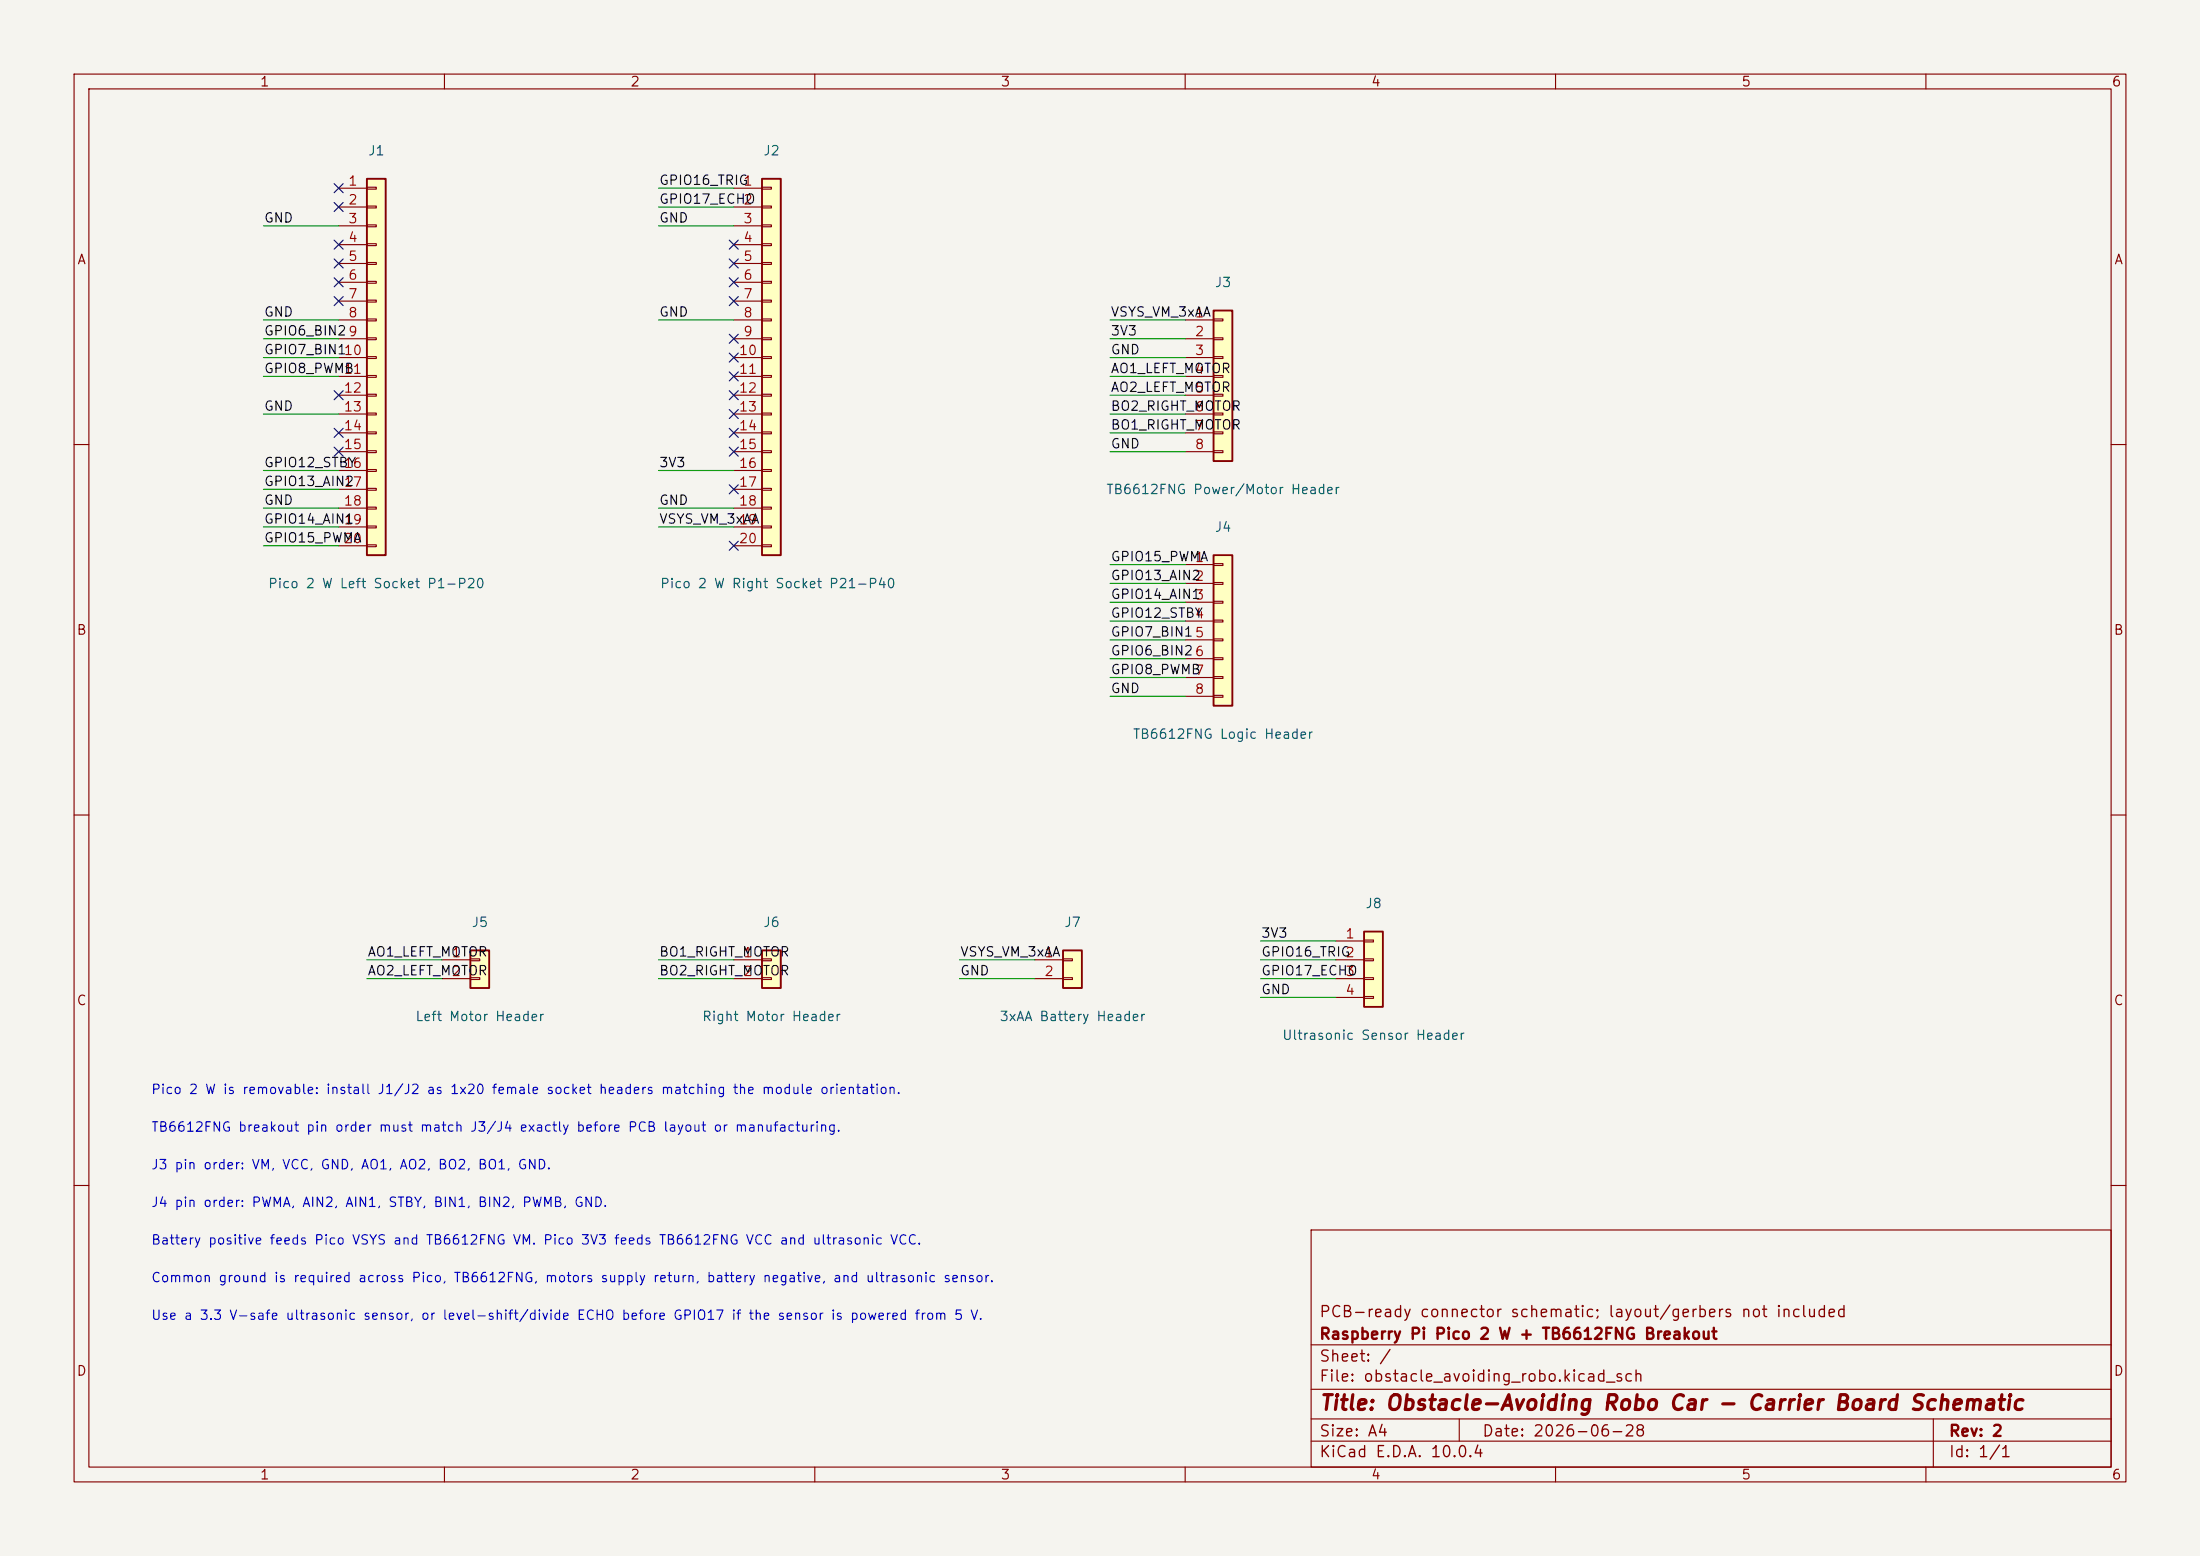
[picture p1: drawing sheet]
<svg xmlns="http://www.w3.org/2000/svg" width="297mm" height="210mm" viewBox="0 0 297 210" stroke-linecap="round" stroke-linejoin="round" font-family="sans-serif">
<path d="M0 0h297v210h-297z" fill="#f5f4ef" stroke="#f5f4ef" stroke-width=".14"/>
<g fill="none" stroke="#840000" stroke-width=".15">
<path d="M10 10h277v190h-277zM12 12h273v186h-273zM60 10v2M110 10v2M160 10v2M210 10v2M260 10v2M10 60h2M285 60h2M10 110h2M285 110h2M10 160h2"/>
<path d="M177 166h108v32h-108zM285 160h2M60 198v2M110 198v2M160 198v2M177 194.5h108M177 191.5h108M177 187.5h108M177 181.5h108M197 191.5v3M210 198v2M260 198v2"/>
<path d="M261 191.5v6.5"/>
</g>
<path d="M63.5 128.3h2.5v5.1h-2.5z" fill="#ffffc2"/>
<path d="M63.5 128.3h2.5v5.1h-2.5z" fill="none" stroke="#840000" stroke-width=".25"/>
<path d="M59.7 129.5h3.8M59.7 132.1h3.8M63.5 129.4h1.3v.3h-1.3zM63.5 132h1.3v.2h-1.3z" fill="none" stroke="#840000" stroke-width=".15"/>
<path d="M163.8 41.9h2.6v20.3h-2.6z" fill="#ffffc2"/>
<path d="M163.8 41.9h2.6v20.3h-2.6z" fill="none" stroke="#840000" stroke-width=".25"/>
<g fill="none" stroke="#840000" stroke-width=".15">
<path d="M160 43.2h3.8M160 45.7h3.8M160 48.3h3.8M160 50.8h3.8M160 53.3h3.8M160 55.9h3.8M160 58.4h3.8M163.8 43.1h1.3v.2h-1.3zM163.8 45.6h1.3v.2h-1.3zM163.8 48.1h1.3v.3h-1.3zM163.8 50.7h1.3v.2h-1.3zM163.8 53.2h1.3v.3h-1.3z"/>
<path d="M163.8 55.8h1.3v.2h-1.3zM163.8 58.3h1.3v.2h-1.3zM160 61h3.8M163.8 60.8h1.3v.3h-1.3z"/>
</g>
<path d="M102.9 24.1h2.5v50.8h-2.5z" fill="#ffffc2"/>
<path d="M102.9 24.1h2.5v50.8h-2.5z" fill="none" stroke="#840000" stroke-width=".25"/>
<g fill="none" stroke="#840000" stroke-width=".15">
<path d="M99.1 25.4h3.8M99.1 27.9h3.8M99.1 30.5h3.8M99.1 33h3.8M99.1 35.6h3.8M99.1 38.1h3.8M102.9 25.3h1.2v.2h-1.2zM102.9 27.8h1.2v.3h-1.2zM102.9 30.4h1.2v.2h-1.2zM102.9 32.9h1.2v.2h-1.2zM102.9 35.4h1.2v.3h-1.2zM102.9 38h1.2v.2h-1.2z"/>
<path d="M99.1 40.6h3.8M99.1 43.2h3.8M99.1 45.7h3.8M99.1 48.3h3.8M99.1 50.8h3.8M99.1 53.3h3.8M99.1 55.9h3.8M99.1 58.4h3.8M102.9 40.5h1.2v.3h-1.2zM102.9 43.1h1.2v.2h-1.2zM102.9 45.6h1.2v.2h-1.2zM102.9 48.1h1.2v.3h-1.2z"/>
<path d="M102.9 50.7h1.2v.2h-1.2zM102.9 53.2h1.2v.3h-1.2zM102.9 55.8h1.2v.2h-1.2zM102.9 58.3h1.2v.2h-1.2zM99.1 61h3.8M99.1 63.5h3.8M99.1 66h3.8M99.1 68.6h3.8M99.1 71.1h3.8M99.1 73.7h3.8M102.9 60.8h1.2v.3h-1.2zM102.9 63.4h1.2v.2h-1.2z"/>
<path d="M102.9 65.9h1.2v.3h-1.2zM102.9 68.5h1.2v.2h-1.2zM102.9 71h1.2v.2h-1.2zM102.9 73.5h1.2v.3h-1.2z"/>
</g>
<path d="M163.8 74.9h2.6v20.4h-2.6z" fill="#ffffc2"/>
<path d="M163.8 74.9h2.6v20.4h-2.6z" fill="none" stroke="#840000" stroke-width=".25"/>
<g fill="none" stroke="#840000" stroke-width=".15">
<path d="M160 76.2h3.8M160 78.7h3.8M163.8 76.1h1.3v.2h-1.3zM163.8 78.6h1.3v.3h-1.3zM160 81.3h3.8M160 83.8h3.8M160 86.4h3.8M160 88.9h3.8M160 91.4h3.8M160 94h3.8M163.8 81.2h1.3v.2h-1.3zM163.8 83.7h1.3v.2h-1.3z"/>
<path d="M163.8 86.2h1.3v.3h-1.3zM163.8 88.8h1.3v.2h-1.3zM163.8 91.3h1.3v.3h-1.3zM163.8 93.9h1.3v.2h-1.3z"/>
</g>
<path d="M49.5 24.1h2.6v50.8h-2.6z" fill="#ffffc2"/>
<path d="M49.5 24.1h2.6v50.8h-2.6z" fill="none" stroke="#840000" stroke-width=".25"/>
<g fill="none" stroke="#840000" stroke-width=".15">
<path d="M45.7 25.4h3.8M45.7 27.9h3.8M45.7 30.5h3.8M45.7 33h3.8M45.7 35.6h3.8M45.7 38.1h3.8M49.5 25.3h1.3v.2h-1.3zM49.5 27.8h1.3v.3h-1.3zM49.5 30.4h1.3v.2h-1.3zM49.5 32.9h1.3v.2h-1.3zM49.5 35.4h1.3v.3h-1.3zM49.5 38h1.3v.2h-1.3z"/>
<path d="M45.7 40.6h3.8M45.7 43.2h3.8M45.7 45.7h3.8M45.7 48.3h3.8M45.7 50.8h3.8M45.7 53.3h3.8M45.7 55.9h3.8M45.7 58.4h3.8M49.5 40.5h1.3v.3h-1.3zM49.5 43.1h1.3v.2h-1.3zM49.5 45.6h1.3v.2h-1.3zM49.5 48.1h1.3v.3h-1.3z"/>
<path d="M49.5 50.7h1.3v.2h-1.3zM49.5 53.2h1.3v.3h-1.3zM49.5 55.8h1.3v.2h-1.3zM49.5 58.3h1.3v.2h-1.3zM45.7 61h3.8M45.7 63.5h3.8M45.7 66h3.8M45.7 68.6h3.8M45.7 71.1h3.8M45.7 73.7h3.8M49.5 60.8h1.3v.3h-1.3zM49.5 63.4h1.3v.2h-1.3z"/>
<path d="M49.5 65.9h1.3v.3h-1.3zM49.5 68.5h1.3v.2h-1.3zM49.5 71h1.3v.2h-1.3zM49.5 73.5h1.3v.3h-1.3z"/>
</g>
<path d="M184.1 125.7h2.6v10.2h-2.6z" fill="#ffffc2"/>
<path d="M184.1 125.7h2.6v10.2h-2.6z" fill="none" stroke="#840000" stroke-width=".25"/>
<path d="M180.3 127h3.8M180.3 129.5h3.8M180.3 132.1h3.8M180.3 134.6h3.8M184.1 126.9h1.3v.2h-1.3zM184.1 129.4h1.3v.3h-1.3zM184.1 132h1.3v.2h-1.3zM184.1 134.5h1.3v.2h-1.3z" fill="none" stroke="#840000" stroke-width=".15"/>
<path d="M143.5 128.3h2.5v5.1h-2.5z" fill="#ffffc2"/>
<path d="M143.5 128.3h2.5v5.1h-2.5z" fill="none" stroke="#840000" stroke-width=".25"/>
<path d="M139.7 129.5h3.8M139.7 132.1h3.8M143.5 129.4h1.3v.3h-1.3zM143.5 132h1.3v.2h-1.3z" fill="none" stroke="#840000" stroke-width=".15"/>
<path d="M102.9 128.3h2.5v5.1h-2.5z" fill="#ffffc2"/>
<path d="M102.9 128.3h2.5v5.1h-2.5z" fill="none" stroke="#840000" stroke-width=".25"/>
<path d="M99.1 129.5h3.8M99.1 132.1h3.8M102.9 129.4h1.2v.3h-1.2zM102.9 132h1.2v.2h-1.2z" fill="none" stroke="#840000" stroke-width=".15"/>
<g fill="none" stroke="#009600" stroke-width=".15">
<path d="M35.6 30.5h10.1M88.9 27.9h10.2M88.9 30.5h10.2M88.9 25.4h10.2M35.6 48.3h10.1M35.6 43.2h10.1M35.6 45.7h10.1M35.6 55.9h10.1M35.6 50.8h10.1M88.9 43.2h10.2M149.9 48.3h10.1M149.9 43.2h10.1"/>
<path d="M149.9 45.7h10.1M149.9 55.9h10.1M149.9 58.4h10.1M149.9 50.8h10.1M149.9 53.3h10.1M35.6 68.6h10.1M35.6 73.7h10.1M35.6 71.1h10.1M35.6 63.5h10.1M35.6 66h10.1M88.9 68.6h10.2M88.9 71.1h10.2"/>
<path d="M88.9 63.5h10.2M149.9 78.7h10.1M149.9 76.2h10.1M149.9 61h10.1M149.9 88.9h10.1M149.9 86.4h10.1M149.9 83.8h10.1M149.9 91.4h10.1M149.9 81.3h10.1M149.9 94h10.1M49.5 129.5h10.2M49.5 132.1h10.2"/>
<path d="M88.9 129.5h10.2M88.9 132.1h10.2M129.5 129.5h10.2M129.5 132.1h10.2M170.2 129.5h10.1M170.2 132.1h10.1M170.2 127h10.1M170.2 134.6h10.1"/>
</g>
<g fill="none" stroke="#000084" stroke-width=".15">
<path d="M45.1 37.5l1.2 1.2M45.1 35l1.2 1.2M45.1 24.8l1.2 1.2M45.1 27.3l1.2 1.2M45.1 32.4l1.2 1.2M46.3 37.5l-1.2 1.2M46.3 35l-1.2 1.2M46.3 24.8l-1.2 1.2M46.3 27.3l-1.2 1.2M46.3 32.4l-1.2 1.2M98.5 37.5l1.2 1.2M98.5 35l1.2 1.2"/>
<path d="M98.5 32.4l1.2 1.2M99.7 37.5l-1.2 1.2M99.7 35l-1.2 1.2M99.7 32.4l-1.2 1.2M45.1 40l1.2 1.2M45.1 52.7l1.2 1.2M45.1 57.8l1.2 1.2M46.3 40l-1.2 1.2M46.3 52.7l-1.2 1.2M46.3 57.8l-1.2 1.2M98.5 55.3l1.2 1.2M98.5 52.7l1.2 1.2"/>
<path d="M98.5 50.2l1.2 1.2M98.5 47.7l1.2 1.2M98.5 45.1l1.2 1.2M98.5 40l1.2 1.2M98.5 57.8l1.2 1.2M99.7 55.3l-1.2 1.2M99.7 52.7l-1.2 1.2M99.7 50.2l-1.2 1.2M99.7 47.7l-1.2 1.2M99.7 45.1l-1.2 1.2M99.7 40l-1.2 1.2M99.7 57.8l-1.2 1.2"/>
<path d="M45.1 60.4l1.2 1.2M46.3 60.4l-1.2 1.2M98.5 73.1l1.2 1.2M98.5 60.4l1.2 1.2M98.5 65.4l1.2 1.2M99.7 73.1l-1.2 1.2M99.7 60.4l-1.2 1.2M99.7 65.4l-1.2 1.2"/>
</g>
<text font-size="2" fill="#840000" x="178" y="190.8">Title: Obstacle-Avoiding Robo Car - Carrier Board Schematic</text>
<g font-size="1.5" fill="#840000">
<text x="178" y="178.2">PCB-ready connector schematic; layout/gerbers not included</text>
<text x="178" y="184.2">Sheet: /</text>
<text x="178" y="181.2">Raspberry Pi Pico 2 W + TB6612FNG Breakout</text>
<text x="178" y="186.9">File: obstacle_avoiding_robo.kicad_sch</text>
<text x="178" y="197.1">KiCad E.D.A. 10.0.4</text>
<text x="178" y="194.3">Size: A4</text>
<text x="200" y="194.3">Date: 2026-06-28</text>
<text x="263" y="194.3">Rev: 2</text>
<text x="263" y="197.1">Id: 1/1</text>
</g>
<g font-size="1.3" fill="#840000">
<text x="35" y="12">1</text>
<text x="85" y="12">2</text>
<text x="135" y="12">3</text>
<text x="185" y="12">4</text>
<text x="235" y="12">5</text>
<text x="285" y="12">6</text>
<text x="10.3" y="36">A</text>
<text x="285.3" y="36">A</text>
<text x="10.3" y="86">B</text>
<text x="285.3" y="86">B</text>
<text x="10.3" y="136">C</text>
<text x="285.3" y="136">C</text>
<text x="10.3" y="186">D</text>
<text x="285.3" y="186">D</text>
<text x="35" y="200">1</text>
<text x="85" y="200">2</text>
<text x="135" y="200">3</text>
<text x="185" y="200">4</text>
<text x="235" y="200">5</text>
<text x="285" y="200">6</text>
</g>
<g font-size="1.3" fill="#006464">
<text x="49.6" y="21.3">J1</text>
<text x="102.9" y="21.3">J2</text>
<text x="163.9" y="39.1">J3</text>
<text x="149.2" y="67">TB6612FNG Power/Motor Header</text>
<text x="163.9" y="72.1">J4</text>
<text x="36.1" y="79.7">Pico 2 W Left Socket P1-P20</text>
<text x="89" y="79.7">Pico 2 W Right Socket P21-P40</text>
<text x="152.8" y="100">TB6612FNG Logic Header</text>
<text x="63.6" y="125.4">J5</text>
<text x="102.9" y="125.4">J6</text>
<text x="143.6" y="125.4">J7</text>
<text x="184.2" y="122.9">J8</text>
<text x="56" y="138.1">Left Motor Header</text>
<text x="94.7" y="138.1">Right Motor Header</text>
<text x="134.9" y="138.1">3xAA Battery Header</text>
<text x="173" y="140.7">Ultrasonic Sensor Header</text>
</g>
<g font-size="1.3" fill="#a90000">
<text x="46.9" y="25.4">1</text>
<text x="46.9" y="27.9">2</text>
<text x="100.3" y="25.4">1</text>
<text x="100.3" y="27.9">2</text>
<text x="46.9" y="30.5">3</text>
<text x="46.9" y="33">4</text>
<text x="46.9" y="35.5">5</text>
<text x="100.3" y="30.5">3</text>
<text x="100.3" y="33">4</text>
<text x="100.3" y="35.5">5</text>
<text x="46.9" y="38.1">6</text>
<text x="46.9" y="40.6">7</text>
<text x="100.3" y="38.1">6</text>
<text x="100.3" y="40.6">7</text>
<text x="46.9" y="43.2">8</text>
<text x="100.3" y="43.2">8</text>
<text x="100.3" y="45.7">9</text>
<text x="161.2" y="43.2">1</text>
<text x="161.2" y="45.7">2</text>
<text x="46.3" y="50.8">11</text>
<text x="46.3" y="53.3">12</text>
<text x="99.7" y="48.2">10</text>
<text x="99.7" y="50.8">11</text>
<text x="99.7" y="53.3">12</text>
<text x="161.2" y="48.2">3</text>
<text x="161.2" y="50.8">4</text>
<text x="161.2" y="53.3">5</text>
<text x="46.3" y="55.9">13</text>
<text x="46.3" y="58.4">14</text>
<text x="99.7" y="55.9">13</text>
<text x="99.7" y="58.4">14</text>
<text x="161.2" y="55.9">6</text>
<text x="161.2" y="58.4">7</text>
<text x="46.3" y="60.9">15</text>
<text x="46.3" y="63.5">16</text>
<text x="99.7" y="60.9">15</text>
<text x="99.7" y="63.5">16</text>
<text x="161.2" y="60.9">8</text>
<text x="46.3" y="66">17</text>
<text x="46.3" y="68.6">18</text>
<text x="46.3" y="71.1">19</text>
<text x="99.7" y="66">17</text>
<text x="99.7" y="68.6">18</text>
<text x="99.7" y="71.1">19</text>
<text x="46.3" y="73.6">20</text>
<text x="99.7" y="73.6">20</text>
<text x="161.2" y="76.2">1</text>
<text x="161.2" y="78.7">2</text>
<text x="161.2" y="81.3">3</text>
<text x="161.2" y="83.8">4</text>
<text x="161.2" y="91.4">7</text>
<text x="161.2" y="94">8</text>
<text x="60.9" y="129.5">1</text>
<text x="100.3" y="129.5">1</text>
<text x="140.9" y="129.5">1</text>
<text x="181.5" y="127">1</text>
<text x="181.5" y="129.5">2</text>
<text x="60.9" y="132.1">2</text>
<text x="100.3" y="132.1">2</text>
<text x="140.9" y="132.1">2</text>
<text x="181.5" y="132.1">3</text>
<text x="181.5" y="134.6">4</text>
</g>
<g font-size="1.3" fill="#0f0f0f">
<text x="88.9" y="25.3">GPIO16_TRIG</text>
<text x="88.9" y="27.8">GPIO17_ECHO</text>
<text x="35.6" y="30.4">GND</text>
<text x="88.9" y="30.4">GND</text>
<text x="35.6" y="45.6">GPIO6_BIN29</text>
<text x="35.6" y="43.1">GND</text>
<text x="88.9" y="43.1">GND</text>
<text x="149.9" y="43.1">VSYS_VM_3xAA</text>
<text x="149.9" y="45.6">3V3</text>
<text x="35.6" y="48.1">GPIO7_BIN110</text>
<text x="35.6" y="50.7">GPIO8_PWMB</text>
<text x="149.9" y="53.2">AO2_LEFT_MOTOR</text>
<text x="149.9" y="50.7">AO1_LEFT_MOTOR</text>
<text x="149.9" y="48.1">GND</text>
<text x="35.6" y="55.8">GND</text>
<text x="149.9" y="55.8">BO2_RIGHT_MOTOR</text>
<text x="149.9" y="58.3">BO1_RIGHT_MOTOR</text>
<text x="35.6" y="63.4">GPIO12_STBY</text>
<text x="35.6" y="65.9">GPIO13_AIN2</text>
<text x="88.9" y="63.4">3V3</text>
<text x="149.9" y="60.8">GND</text>
<text x="35.6" y="68.5">GND</text>
<text x="35.6" y="71">GPIO14_AIN1</text>
<text x="88.9" y="68.5">GND</text>
<text x="88.9" y="71">VSYS_VM_3xAA</text>
<text x="35.6" y="73.5">GPIO15_PWMA</text>
<text x="149.9" y="76.1">GPIO15_PWMA</text>
<text x="149.9" y="83.7">GPIO12_STBY</text>
<text x="149.9" y="78.6">GPIO13_AIN2</text>
<text x="149.9" y="81.2">GPIO14_AIN1</text>
<text x="149.9" y="86.2">GPIO7_BIN15</text>
<text x="149.9" y="88.8">GPIO6_BIN26</text>
<text x="149.9" y="93.9">GND</text>
<text x="149.9" y="91.3">GPIO8_PWMB</text>
<text x="49.5" y="132">AO2_LEFT_MOTOR</text>
<text x="49.5" y="129.4">AO1_LEFT_MOTOR</text>
<text x="88.9" y="132">BO2_RIGHT_MOTOR</text>
<text x="88.9" y="129.4">BO1_RIGHT_MOTOR</text>
<text x="129.5" y="129.4">VSYS_VM_3xAA</text>
<text x="129.5" y="132">GND</text>
<text x="170.2" y="126.9">3V3</text>
<text x="170.2" y="132">GPIO17_ECHO</text>
<text x="170.2" y="129.4">GPIO16_TRIG</text>
<text x="170.2" y="134.5">GND</text>
</g>
<g font-size="1.3" fill="#0000c2">
<text x="20.3" y="148">Pico 2 W is removable: install J1/J2 as 1x20 female socket headers matching the module orientation.</text>
<text x="20.3" y="153.1">TB6612FNG breakout pin order must match J3/J4 exactly before PCB layout or manufacturing.</text>
<text x="20.3" y="158.1">J3 pin order: VM, VCC, GND, AO1, AO2, BO2, BO1, GND.</text>
<text x="20.3" y="163.2">J4 pin order: PWMA, AIN2, AIN1, STBY, BIN1, BIN2, PWMB, GND.</text>
<text x="20.3" y="168.3">Battery positive feeds Pico VSYS and TB6612FNG VM. Pico 3V3 feeds TB6612FNG VCC and ultrasonic VCC.</text>
<text x="20.3" y="173.4">Common ground is required across Pico, TB6612FNG, motors supply return, battery negative, and ultrasonic sensor.</text>
<text x="20.3" y="178.5">Use a 3.3 V-safe ultrasonic sensor, or level-shift/divide ECHO before GPIO17 if the sensor is powered from 5 V.</text>
</g>
</svg>
